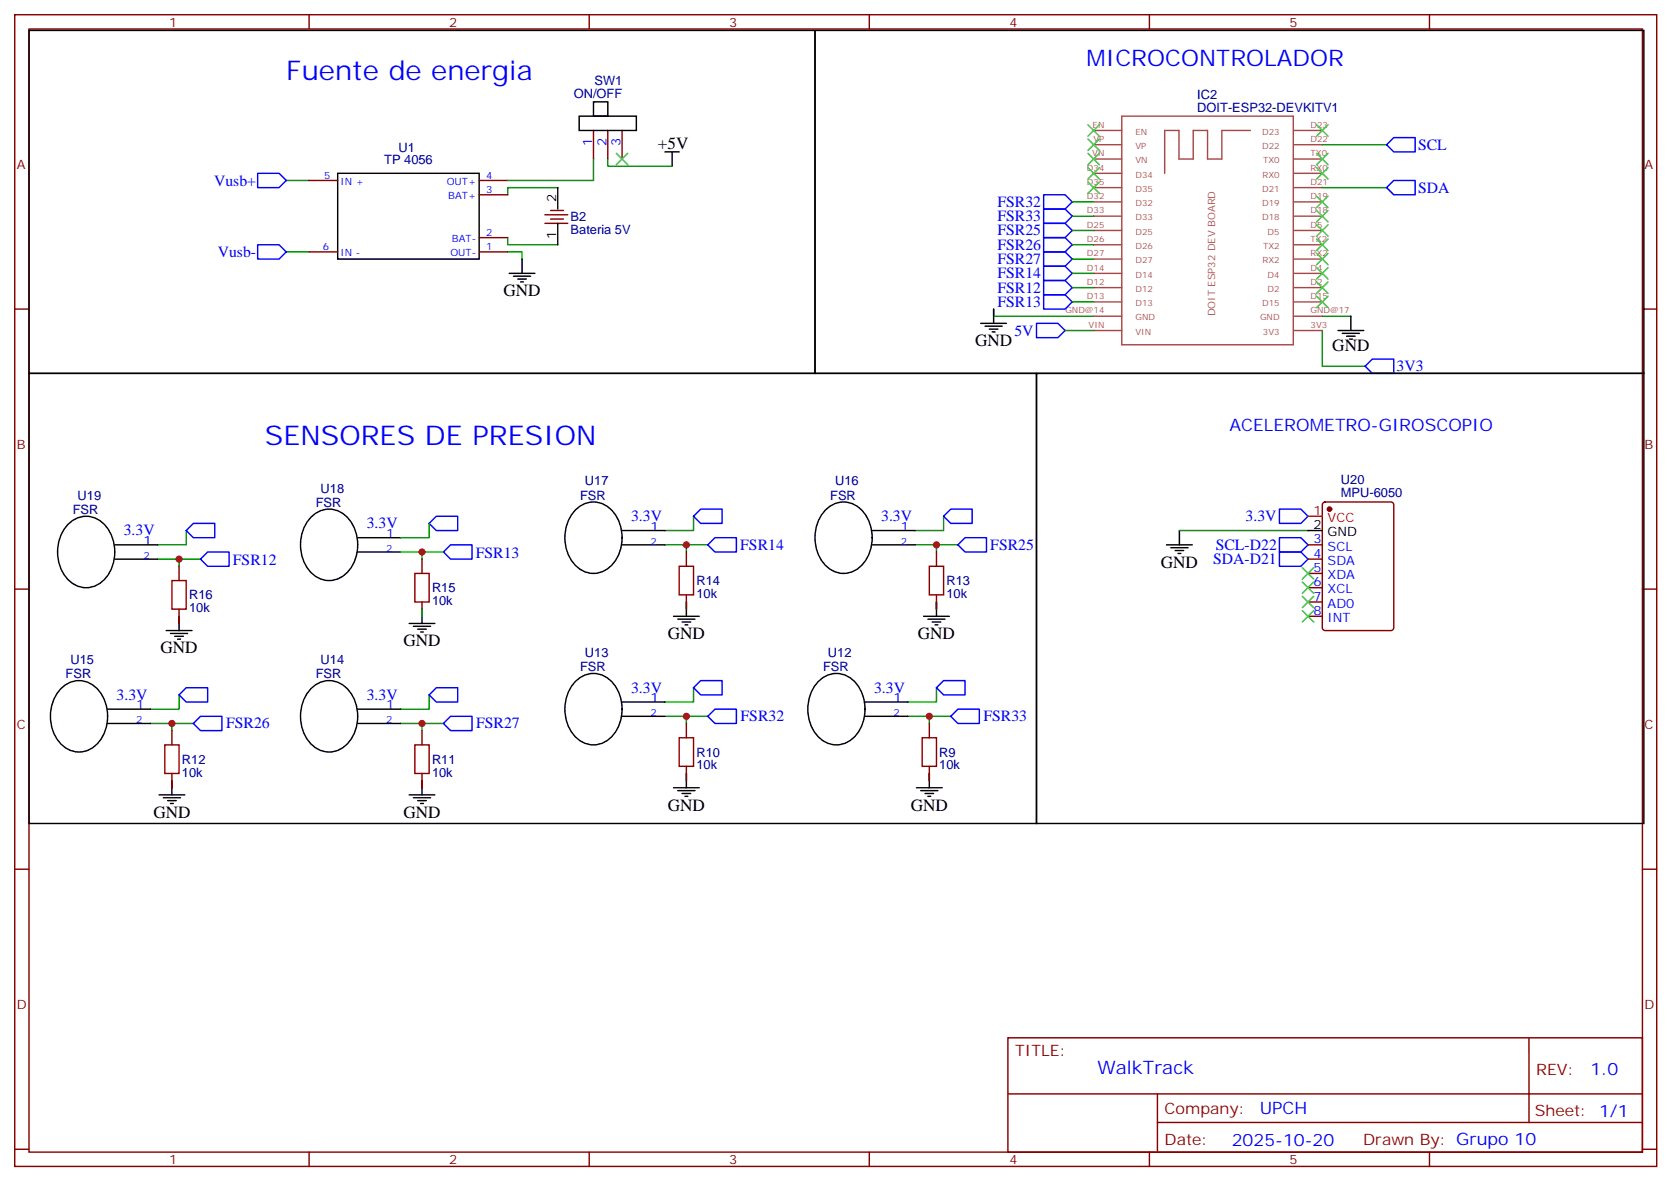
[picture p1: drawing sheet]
<svg xmlns="http://www.w3.org/2000/svg" width="413mm" height="292mm" viewBox="0 0 413 292" stroke-linecap="round" stroke-linejoin="round" font-family="sans-serif">
<g fill="none" stroke="#870000" stroke-width=".35">
<path d="M3.6 3.6h405.4v284.4h-405.4zM7.2 7.2h398.2v277.2h-398.2zM76.3 3.6v3.6M145.5 3.6v3.6M214.6 3.6v3.6M283.7 3.6v3.6M352.9 3.6v3.6M146.5 32.2v7.1M150 32.2v7.1M153.6 32.2v7.1M76.3 44.6h7.1M118.3 58.7h7"/>
<path d="M118.3 48.1h7M118.3 44.6h7M134.5 55.1h5.7M134.5 53h5.7M135.9 54.1h3.2M135.9 52h3.2M3.6 76.3h3.6M76.3 62.2h7.1M118.3 62.2h7M405.4 76.3h3.6M44.2 139.8v3.5M104.2 138v3.6"/>
<path d="M169.4 136.3v3.5M231.2 136.3v3.5M322.9 134.5h3.5M322.9 138h3.5M326.7 124.1l.4-.2h16.3a.71 .71 0 0 1 .7 .7v30.4a.76 .76 0 0 1-.7 .7h-16.3a.76 .76 0 0 1-.7-.7v-30.4zM3.6 145.5h3.6M44.2 150.4v3.5M104.2 148.6v3.6M169.4 146.9v3.5M231.2 146.9v3.5M322.9 141.6h3.5M322.9 145.1h3.5"/>
<path d="M322.9 148.6h3.5M322.9 152.2h3.5M405.4 145.5h3.6M169.4 178.6v3.5M229.4 178.6v3.5M42.4 180.4v3.5M42.4 191v3.5M104.2 180.4v3.5M104.2 191v3.5M169.4 189.2v3.5M229.4 189.2v3.5M3.6 214.6h3.6"/>
<path d="M405.4 214.6h3.6M248.8 256.2h156.6v28.2h-156.6zM377.4 256.2v20.9M248.8 270.1h156.5M285.7 277.1h119.6M285.7 270.1v14.1M3.6 283.7h3.6M76.3 284.4v3.6M145.5 284.4v3.6M214.6 284.4v3.6M283.7 284.4v3.6M352.9 284.4v3.6"/>
<path d="M405.4 283.7h3.6"/>
</g>
<g fill="none" stroke="#000" stroke-width=".35">
<path d="M7.2 7.5h194v84.7h-194zM201.2 7.5h204.6v84.7h-204.6zM143 28.7h14.1v3.5h-14.1zM146.5 25.2h3.5v3.5h-3.5zM164.1 37.5h3.6M165.9 37.5v3.5M83.4 42.8h34.9v21.2h-34.9zM137.7 46.3v5.3M137.7 55.1v5.3M125.7 67.5h6.3M126.8 68.2h4.2M127.8 68.9h2.1"/>
<path d="M128.5 69.6h.7M128.9 64v3.5M242.1 79.8h6.4M245.3 76.3v3.5M333.5 78.1v3.5M7.2 92.2h248.7v111.1h-248.7zM243.2 80.5h4.2M244.2 81.2h2.1M244.9 82h.7M255.9 92.2h149.9v111.1h-149.9zM330.3 81.6h6.4M331.4 82.3h4.2"/>
<path d="M332.4 83h2.1M333.1 83.7h.7M17 129.3a6.2 6.2 0 0 1 9.9 1.6 10.2 10.2 0 0 1-2.1 13 6.2 6.2 0 0 1-9.1-2.2 10.4 10.4 0 0 1 1.3-12.4zM28.3 134.5h10.6M28.3 138h10.6M76.9 127.5a6.2 6.2 0 0 1 9.9 1.6 10.2 10.2 0 0 1-2 13 6.2 6.2 0 0 1-9.1-2.2 10.4 10.4 0 0 1 1.2-12.4zM88.3 136.3h10.6M88.3 132.8h10.6M142.2 125.8a6.2 6.2 0 0 1 9.9 1.6 10.2 10.2 0 0 1-2 13 6.2 6.2 0 0 1-9.2-2.3 10.4 10.4 0 0 1 1.3-12.3zM153.6 134.5h10.5M153.6 131h10.5M203.9 125.8a6.2 6.2 0 0 1 9.9 1.6 10.2 10.2 0 0 1-2 13 6.2 6.2 0 0 1-9.1-2.3 10.4 10.4 0 0 1 1.2-12.3z"/>
<path d="M215.3 134.5h10.6M215.3 131h10.6M288 134.5h6.3M289 135.2h4.3M290.1 135.9h2.1M290.8 136.6h.7M291.1 131v3.5M322.9 131h3.5M41 155.7h6.4M42.1 156.4h4.2M43.1 157.1h2.2M43.9 157.8h.7"/>
<path d="M44.2 152.2v3.5M101 153.9h6.4M102.1 154.6h4.2M103.1 155.3h2.1M103.8 156h.7M104.2 150.4v3.5M166.3 152.2h6.3M167.3 152.9h4.3M168.4 153.6h2.1M169.1 154.3h.7M169.4 148.6v3.6M228 152.2h6.4"/>
<path d="M229.1 152.9h4.2M230.1 153.6h2.1M230.8 154.3h.7M231.2 148.6v3.6M15.2 169.9a6.2 6.2 0 0 1 9.9 1.6 10.2 10.2 0 0 1-2 13 6.2 6.2 0 0 1-9.2-2.3 10.4 10.4 0 0 1 1.3-12.3zM26.6 178.6h10.5M26.6 175.1h10.5M76.9 169.9a6.2 6.2 0 0 1 9.9 1.6 10.2 10.2 0 0 1-2 13 6.2 6.2 0 0 1-9.1-2.3 10.4 10.4 0 0 1 1.2-12.3zM88.3 178.6h10.6M88.3 175.1h10.6M142.2 168.1a6.2 6.2 0 0 1 9.9 1.6 10.2 10.2 0 0 1-2 13 6.2 6.2 0 0 1-9.2-2.2 10.4 10.4 0 0 1 1.3-12.4zM153.6 176.8h10.5"/>
<path d="M153.6 173.3h10.5M202.2 168.1a6.2 6.2 0 0 1 9.9 1.6 10.2 10.2 0 0 1-2.1 13 6.2 6.2 0 0 1-9.1-2.2 10.4 10.4 0 0 1 1.3-12.4zM213.5 176.8h10.6M213.5 173.3h10.6M39.3 196.3h6.3M40.3 197h4.3M41.4 197.7h2.1M42.1 198.4h.7M42.4 192.7v3.6M101 196.3h6.4M102.1 197h4.2M103.1 197.7h2.1"/>
<path d="M103.8 198.4h.7M104.2 192.7v3.6M166.3 194.5h6.3M167.3 195.2h4.3M168.4 195.9h2.1M169.1 196.6h.7M169.4 191v3.5M226.2 194.5h6.4M227.3 195.2h4.2M228.4 195.9h2.1M229.1 196.6h.7M229.4 191v3.5"/>
</g>
<g fill="none" stroke="#008700" stroke-width=".35">
<path d="M146.5 39.3v5.3h-21.2M150 39.3v1.7h15.9M326.4 35.7h15.9M70.7 44.6h5.6M125.3 58.7v1.7h12.4M137.7 46.3h-12.4v1.8M264.7 53.4h5.3M264.7 56.9h5.3M264.7 49.8h5.3M326.4 46.3h15.9M70.7 62.2h5.6M125.3 62.2h3.6v1.8"/>
<path d="M245.3 76.3v1.8h24.7M264.7 74.5h5.3M264.7 71h5.3M264.7 67.5h5.3M264.7 64h5.3M264.7 60.4h5.3M326.4 78.1h7.1M262.9 81.6h7.1M326.4 81.6v8.8h10.6M38.9 138h10.6M44.2 138v1.8M46 131v3.5h-7.1"/>
<path d="M98.9 136.3h10.6M104.2 136.3v1.7M105.9 129.2v3.6h-7M164.1 134.5h10.6M169.4 134.5v1.8M171.2 127.5v3.5h-7.1M225.9 134.5h10.6M231.2 134.5v1.8M232.9 127.5v3.5h-7M291.1 131h31.8M44.2 152.2v1.7M104.2 150.4v1.8"/>
<path d="M169.4 148.6v1.8M231.2 148.6v1.8M37.1 178.6h10.6M42.4 178.6v1.8M44.2 171.6v3.5h-7.1M98.9 178.6h10.6M104.2 178.6v1.8M105.9 171.6v3.5h-7M164.1 176.8h10.6M169.4 176.8v1.8M171.2 169.8v3.5h-7.1M224.1 176.8h10.6"/>
<path d="M229.4 176.8v1.8M231.2 169.8v3.5h-7.1M42.4 192.7v1.8M104.2 192.7v1.8M169.4 191v1.7M229.4 191v1.7"/>
</g>
<g fill="none" stroke="#00f" stroke-width=".35">
<path d="M342.3 35.7l1.8-1.7h5.3v3.5h-5.3zM63.6 42.8h5.3l1.8 1.8-1.8 1.7h-5.3zM257.6 58.7h5.3l1.8 1.7-1.8 1.8h-5.3zM257.6 55.1h5.3l1.8 1.8-1.8 1.8h-5.3zM257.6 51.6h5.3l1.8 1.8-1.8 1.7h-5.3zM257.6 48.1h5.3l1.8 1.7-1.8 1.8h-5.3zM342.3 46.3l1.8-1.7h5.3v3.5h-5.3zM63.6 60.4h5.3l1.8 1.8-1.8 1.8h-5.3zM255.9 79.8h5.3l1.7 1.8-1.7 1.8h-5.3zM257.6 72.8h5.3l1.8 1.7-1.8 1.8h-5.3zM257.6 69.3h5.3l1.8 1.7-1.8 1.8h-5.3zM257.6 65.7h5.3l1.8 1.8-1.8 1.8h-5.3z"/>
<path d="M257.6 62.2h5.3l1.8 1.8-1.8 1.7h-5.3zM337 90.4l1.8-1.7h5.3v3.5h-5.3zM46 131l1.7-1.8h5.3v3.6h-5.3zM49.5 138l1.8-1.7h5.3v3.5h-5.3zM107.7 127.5h5.3v3.5h-5.3l-1.8-1.8zM109.5 136.3l1.7-1.8h5.3v3.5h-5.3zM173 125.7h5.3v3.5h-5.3l-1.8-1.7zM174.7 134.5l1.8-1.7h5.3v3.5h-5.3zM232.9 127.5l1.8-1.8h5.3v3.5h-5.3zM236.5 134.5l1.7-1.7h5.3v3.5h-5.3zM315.8 136.3h5.3l1.8 1.7-1.8 1.8h-5.3zM315.8 132.8h5.3l1.8 1.7-1.8 1.8h-5.3z"/>
<path d="M315.8 125.7h5.3l1.8 1.8-1.8 1.7h-5.3zM46 169.8h5.3v3.5h-5.3l-1.8-1.7zM47.7 178.6l1.8-1.8h5.3v3.6h-5.3zM107.7 169.8h5.3v3.5h-5.3l-1.8-1.7zM109.5 178.6l1.7-1.8h5.3v3.6h-5.3zM173 168h5.3v3.6h-5.3l-1.8-1.8zM176.5 175.1h5.3v3.5h-5.3l-1.8-1.8zM232.9 168h5.3v3.6h-5.3l-1.7-1.8zM234.7 176.8l1.8-1.7h5.3v3.5h-5.3z"/>
</g>
<path d="M167.7 139.8h3.5v7.1h-3.5zM229.4 139.8h3.5v7.1h-3.5zM42.4 143.3h3.6v7.1h-3.6zM102.4 141.6h3.5v7h-3.5zM40.7 183.9h3.5v7.1h-3.5zM102.4 183.9h3.5v7.1h-3.5zM167.7 182.1h3.5v7.1h-3.5zM227.6 182.1h3.6v7.1h-3.6z" fill="none" stroke="#a10000" stroke-width=".35"/>
<circle cx="328.2" cy="125.7" r=".53" fill="#870000" stroke="#870000" stroke-width=".35"/>
<path d="M322.9 127.5h3.5" fill="none" stroke="#f00" stroke-width=".35"/>
<g fill="none" stroke="#a64a4a" stroke-width=".35">
<path d="M270 39.3h6.9M270 35.7h6.9M270 32.2h6.9M276.9 28.7h42.4v56.4h-42.4zM308.7 32.2h-7.1v7.1h-3.5v-7.1h-3.5v7.1h-3.6v-7.1h-3.5v10.6M319.5 39.3h6.9M319.5 35.7h6.9M319.5 32.2h6.9M270 56.9h6.9M270 53.4h6.9M270 49.8h6.9M270 46.3h6.9"/>
<path d="M270 42.8h6.9M319.5 56.9h6.9M319.5 53.4h6.9M319.5 49.8h6.9M319.5 46.3h6.9M319.5 42.8h6.9M270 78.1h6.9M270 74.5h6.9M270 71h6.9M270 67.5h6.9M270 64h6.9M270 60.4h6.9"/>
<path d="M319.5 78.1h6.9M319.5 74.5h6.9M319.5 71h6.9M319.5 67.5h6.9M319.5 64h6.9M319.5 60.4h6.9M270 81.6h6.9M319.5 81.6h6.9"/>
</g>
<g fill="none" stroke="#3c3" stroke-width=".35">
<path d="M152.2 37.9l2.8 2.8M155 37.9l-2.8 2.8M268.6 37.9l2.8 2.8M268.6 34.3l2.8 2.8M268.6 30.8l2.8 2.8M271.4 37.9l-2.8 2.8M271.4 34.3l-2.8 2.8M271.4 30.8l-2.8 2.8M325 37.9l2.8 2.8M325 30.8l2.8 2.8M327.8 37.9l-2.8 2.8M327.8 30.8l-2.8 2.8"/>
<path d="M268.6 44.9l2.8 2.8M268.6 41.4l2.8 2.8M271.4 44.9l-2.8 2.8M271.4 41.4l-2.8 2.8M325 41.4l2.8 2.8M325 48.4l2.8 2.9M325 52l2.8 2.8M325 55.5l2.8 2.8M325 59l2.8 2.8M327.8 41.4l-2.8 2.8M327.8 48.4l-2.8 2.9M327.8 52l-2.8 2.8"/>
<path d="M327.8 55.5l-2.8 2.8M327.8 59l-2.8 2.8M325 62.5l2.8 2.9M325 66.1l2.8 2.8M325 69.6l2.8 2.8M325 73.1l2.8 2.9M327.8 62.5l-2.8 2.9M327.8 66.1l-2.8 2.8M327.8 69.6l-2.8 2.8M327.8 73.1l-2.8 2.9M321.5 140.2l2.8 2.8M321.5 143.7l2.8 2.8"/>
<path d="M321.5 147.2l2.8 2.8M321.5 150.7l2.8 2.9M324.3 140.2l-2.8 2.8M324.3 143.7l-2.8 2.8M324.3 147.2l-2.8 2.8M324.3 150.7l-2.8 2.9"/>
</g>
<g fill="#c00">
<circle cx="229.4" cy="176.8" r=".88"/>
<circle cx="169.4" cy="176.8" r=".88"/>
<circle cx="104.2" cy="178.6" r=".88"/>
<circle cx="42.4" cy="178.6" r=".88"/>
<circle cx="231.2" cy="134.5" r=".88"/>
<circle cx="169.4" cy="134.5" r=".88"/>
<circle cx="104.2" cy="136.3" r=".88"/>
<circle cx="44.2" cy="138" r=".88"/>
</g>
<g font-size="6.7" fill="#00f">
<text x="70.7" y="19.9">Fuente de energia</text>
<text x="65.4" y="109.8">SENSORES DE PRESION</text>
</g>
<text font-size="5.6" fill="#00f" x="268.2" y="16.3">MICROCONTROLADOR</text>
<text font-size="4.6" fill="#00f" x="270.9" y="265.3">WalkTrack</text>
<g font-size="4.2">
<text x="162.4" y="36.8">+5V</text>
<text x="124.3" y="73.1">GND</text>
<text x="240.7" y="85.5">GND</text>
<text x="328.9" y="86.6">GND</text>
<text x="286.6" y="140.2">GND</text>
<text x="39.6" y="161.3">GND</text>
<text x="99.6" y="159.6">GND</text>
<text x="164.9" y="157.8">GND</text>
<text x="226.6" y="157.8">GND</text>
<text x="37.9" y="201.9">GND</text>
<text x="99.6" y="201.9">GND</text>
<text x="164.9" y="200.1">GND</text>
<text x="224.8" y="200.1">GND</text>
</g>
<g font-size="4.2" fill="#00f">
<text x="303.5" y="106.3">ACELEROMETRO-GIROSCOPIO</text>
<text x="392.6" y="265.5">1.0</text>
<text x="311" y="275">UPCH</text>
<text x="304.1" y="282.9">2025-10-20</text>
</g>
<g font-size="3.9" fill="#00f">
<text x="350.1" y="37">SCL</text>
<text x="52.8" y="45.8">Vusb+</text>
<text x="350.1" y="47.7">SDA</text>
<text x="246.2" y="51.1">FSR32</text>
<text x="246.2" y="58.1">FSR25</text>
<text x="246.2" y="54.6">FSR33</text>
<text x="53.7" y="63.5">Vusb-</text>
<text x="246.2" y="65.2">FSR27</text>
<text x="246.2" y="61.7">FSR26</text>
<text x="246.2" y="68.7">FSR14</text>
<text x="246.2" y="75.8">FSR13</text>
<text x="246.2" y="72.2">FSR12</text>
<text x="250.4" y="82.9">5V</text>
<text x="344.8" y="91.7">3V3</text>
<text x="90.5" y="130.4">3.3V</text>
<text x="155.8" y="128.7">3.3V</text>
<text x="217.5" y="128.7">3.3V</text>
<text x="307.5" y="128.7">3.3V</text>
<text x="30.6" y="132.2">3.3V</text>
<text x="117.5" y="137.7">FSR13</text>
<text x="182.7" y="135.9">FSR14</text>
<text x="244.5" y="135.9">FSR25</text>
<text x="300.1" y="135.8">SCL-D22</text>
<text x="57.5" y="139.4">FSR12</text>
<text x="299.5" y="139.3">SDA-D21</text>
<text x="28.8" y="172.8">3.3V</text>
<text x="90.5" y="172.8">3.3V</text>
<text x="155.8" y="171">3.3V</text>
<text x="215.8" y="171">3.3V</text>
<text x="55.8" y="179.8">FSR26</text>
<text x="117.5" y="179.8">FSR27</text>
<text x="182.8" y="178">FSR32</text>
<text x="242.8" y="178">FSR33</text>
</g>
<g font-size="3.9" fill="#800">
<text x="250.6" y="260.8">TITLE:</text>
<text x="379.2" y="265.5">REV:</text>
<text x="287.5" y="275">Company:</text>
<text x="378.9" y="275.6">Sheet: 1/1</text>
<text x="287.5" y="282.7">Date:</text>
<text x="336.5" y="282.8">Drawn By: Grupo 10</text>
</g>
<g font-size="3.2" fill="#800">
<text x="41.7" y="6.6">1</text>
<text x="110.9" y="6.6">2</text>
<text x="180" y="6.6">3</text>
<text x="249.2" y="6.6">4</text>
<text x="318.3" y="6.6">5</text>
<text x="4.2" y="41.7">A</text>
<text x="406" y="41.7">A</text>
<text x="4.2" y="110.9">B</text>
<text x="406" y="110.9">B</text>
<text x="4.2" y="180">C</text>
<text x="406" y="180">C</text>
<text x="4.2" y="249.2">D</text>
<text x="406" y="249.2">D</text>
<text x="41.7" y="287.4">1</text>
<text x="110.9" y="287.4">2</text>
<text x="180" y="287.4">3</text>
<text x="249.2" y="287.4">4</text>
<text x="318.3" y="287.4">5</text>
</g>
<g font-size="3.2" fill="#000080">
<text x="146.7" y="21">SW1</text>
<text x="141.6" y="24.1">ON/OFF</text>
<text x="295.6" y="27.6">DOIT-ESP32-DEVKITV1</text>
<text x="295.6" y="24.5">IC2</text>
<text x="94.8" y="40.5">TP 4056</text>
<text x="98.4" y="37.5">U1</text>
<text x="140.9" y="57.8">Bateria 5V</text>
<text x="140.9" y="54.5">B2</text>
<text x="144.4" y="119.8">U17</text>
<text x="206.1" y="119.8">U16</text>
<text x="331" y="119.5">U20</text>
<text x="19.2" y="123.4">U19</text>
<text x="77.9" y="125.1">FSR</text>
<text x="79.1" y="121.6">U18</text>
<text x="143.2" y="123.4">FSR</text>
<text x="204.9" y="123.4">FSR</text>
<text x="331" y="122.7">MPU-6050</text>
<text x="18" y="126.9">FSR</text>
<text x="46.7" y="148">R16</text>
<text x="106.6" y="149.4">10k</text>
<text x="106.6" y="146.2">R15</text>
<text x="171.9" y="147.6">10k</text>
<text x="171.9" y="144.5">R14</text>
<text x="233.6" y="147.6">10k</text>
<text x="233.6" y="144.5">R13</text>
<text x="46.7" y="151.2">10k</text>
<text x="16.2" y="167.5">FSR</text>
<text x="17.4" y="163.9">U15</text>
<text x="77.9" y="167.5">FSR</text>
<text x="79.1" y="163.9">U14</text>
<text x="143.2" y="165.7">FSR</text>
<text x="144.4" y="162.2">U13</text>
<text x="203.2" y="165.7">FSR</text>
<text x="204.4" y="162.2">U12</text>
<text x="44.9" y="191.7">10k</text>
<text x="44.9" y="188.6">R12</text>
<text x="106.6" y="191.7">10k</text>
<text x="106.6" y="188.6">R11</text>
<text x="171.9" y="190">10k</text>
<text x="171.9" y="186.8">R10</text>
<text x="231.9" y="190">10k</text>
<text x="231.9" y="186.8">R9</text>
</g>
<g font-size="3.2" fill="#00f">
<text x="146.2" y="36" transform="rotate(-90 146.2 36)">1</text>
<text x="149.7" y="36" transform="rotate(-90 149.7 36)">2</text>
<text x="153.2" y="36" transform="rotate(-90 153.2 36)">3</text>
<text x="160.6" y="131">1</text>
<text x="222.4" y="131">1</text>
<text x="35.4" y="134.5">1</text>
<text x="95.4" y="132.8">1</text>
<text x="324.2" y="134.2">3</text>
<text x="324.2" y="137.7">4</text>
<text x="327.7" y="135.9">SCL</text>
<text x="324.2" y="141.2">5</text>
<text x="327.7" y="139.5">SDA</text>
<text x="327.7" y="143">XDA</text>
<text x="324.2" y="144.7">6</text>
<text x="324.2" y="148.3">7</text>
<text x="327.7" y="146.5">XCL</text>
<text x="324.2" y="151.8">8</text>
<text x="327.7" y="150">AD0</text>
<text x="327.7" y="153.6">INT</text>
<text x="160.6" y="173.3">1</text>
<text x="220.6" y="173.3">1</text>
<text x="33.6" y="175.1">1</text>
<text x="95.4" y="175.1">1</text>
</g>
<g font-size="3.2">
<text x="137.3" y="49.8" transform="rotate(-90 137.3 49.8)">2</text>
<text x="137.3" y="58.9" transform="rotate(-90 137.3 58.9)">1</text>
<text x="324.2" y="130.6">2</text>
<text x="327.7" y="132.4">GND</text>
</g>
<g font-size="3.2" fill="#f00">
<text x="324.2" y="127.1">1</text>
<text x="327.7" y="128.9">VCC</text>
</g>
<g font-size="2.5" fill="#00f">
<text x="80" y="44.2">5</text>
<text x="84.1" y="45.6">IN +</text>
<text x="110.3" y="45.6">OUT+</text>
<text x="120.1" y="47.7">3</text>
<text x="120.1" y="44.2">4</text>
<text x="110.7" y="49.1">BAT+</text>
<text x="111.6" y="59.7">BAT-</text>
<text x="120.1" y="58.3">2</text>
<text x="79.7" y="61.8">6</text>
<text x="84.1" y="63.3">IN -</text>
<text x="111.2" y="63.3">OUT-</text>
<text x="120.1" y="61.8">1</text>
<text x="95.4" y="136.3">2</text>
<text x="160.6" y="134.5">2</text>
<text x="222.4" y="134.5">2</text>
<text x="35.4" y="138">2</text>
<text x="33.6" y="178.6">2</text>
<text x="95.4" y="178.6">2</text>
<text x="160.6" y="176.8">2</text>
<text x="220.6" y="176.8">2</text>
</g>
<text font-size="2.5" fill="#a54b4b" x="300" y="78.1" transform="rotate(-90 300 78.1)">DOIT ESP32 DEV BOARD</text>
<g font-size="2.1" fill="#a54b4b">
<text x="269.7" y="31.5">EN</text>
<text x="269.9" y="35">VP</text>
<text x="280.3" y="33.2">EN</text>
<text x="311.6" y="33.2">D23</text>
<text x="323.5" y="31.5">D23</text>
<text x="323.5" y="35">D22</text>
<text x="269.6" y="38.6">VN</text>
<text x="280.3" y="40.3">VN</text>
<text x="280.3" y="36.8">VP</text>
<text x="311.6" y="36.8">D22</text>
<text x="311.8" y="40.3">TX0</text>
<text x="323.5" y="38.6">TX0</text>
<text x="268.3" y="45.6">D35</text>
<text x="268.3" y="42.1">D34</text>
<text x="280.3" y="47.4">D35</text>
<text x="280.3" y="43.8">D34</text>
<text x="311.6" y="47.4">D21</text>
<text x="311.6" y="43.8">RX0</text>
<text x="323.5" y="42.1">RX0</text>
<text x="323.5" y="45.6">D21</text>
<text x="268.3" y="52.7">D33</text>
<text x="268.3" y="49.2">D32</text>
<text x="280.3" y="50.9">D32</text>
<text x="311.6" y="50.9">D19</text>
<text x="323.5" y="49.2">D19</text>
<text x="323.5" y="52.7">D18</text>
<text x="268.3" y="59.7">D26</text>
<text x="268.3" y="56.2">D25</text>
<text x="280.3" y="57.9">D25</text>
<text x="280.3" y="54.4">D33</text>
<text x="311.6" y="54.4">D18</text>
<text x="312.9" y="57.9">D5</text>
<text x="323.5" y="59.7">TX2</text>
<text x="323.5" y="56.2">D5</text>
<text x="268.3" y="63.3">D27</text>
<text x="280.3" y="65">D27</text>
<text x="280.3" y="61.5">D26</text>
<text x="311.6" y="65">RX2</text>
<text x="311.8" y="61.5">TX2</text>
<text x="323.5" y="63.3">RX2</text>
<text x="268.3" y="70.3">D12</text>
<text x="268.3" y="66.8">D14</text>
<text x="280.3" y="68.5">D14</text>
<text x="312.9" y="68.5">D4</text>
<text x="323.5" y="66.8">D4</text>
<text x="323.5" y="70.3">D2</text>
<text x="263" y="77.4">GND@14</text>
<text x="268.3" y="73.8">D13</text>
<text x="280.3" y="75.6">D13</text>
<text x="280.3" y="72.1">D12</text>
<text x="311.6" y="75.6">D15</text>
<text x="312.9" y="72.1">D2</text>
<text x="323.5" y="73.8">D15</text>
<text x="323.5" y="77.4">GND@17</text>
<text x="268.7" y="80.9">VIN</text>
<text x="280.3" y="82.6">VIN</text>
<text x="280.3" y="79.1">GND</text>
<text x="311" y="79.1">GND</text>
<text x="311.8" y="82.6">3V3</text>
<text x="323.5" y="80.9">3V3</text>
</g>
</svg>
